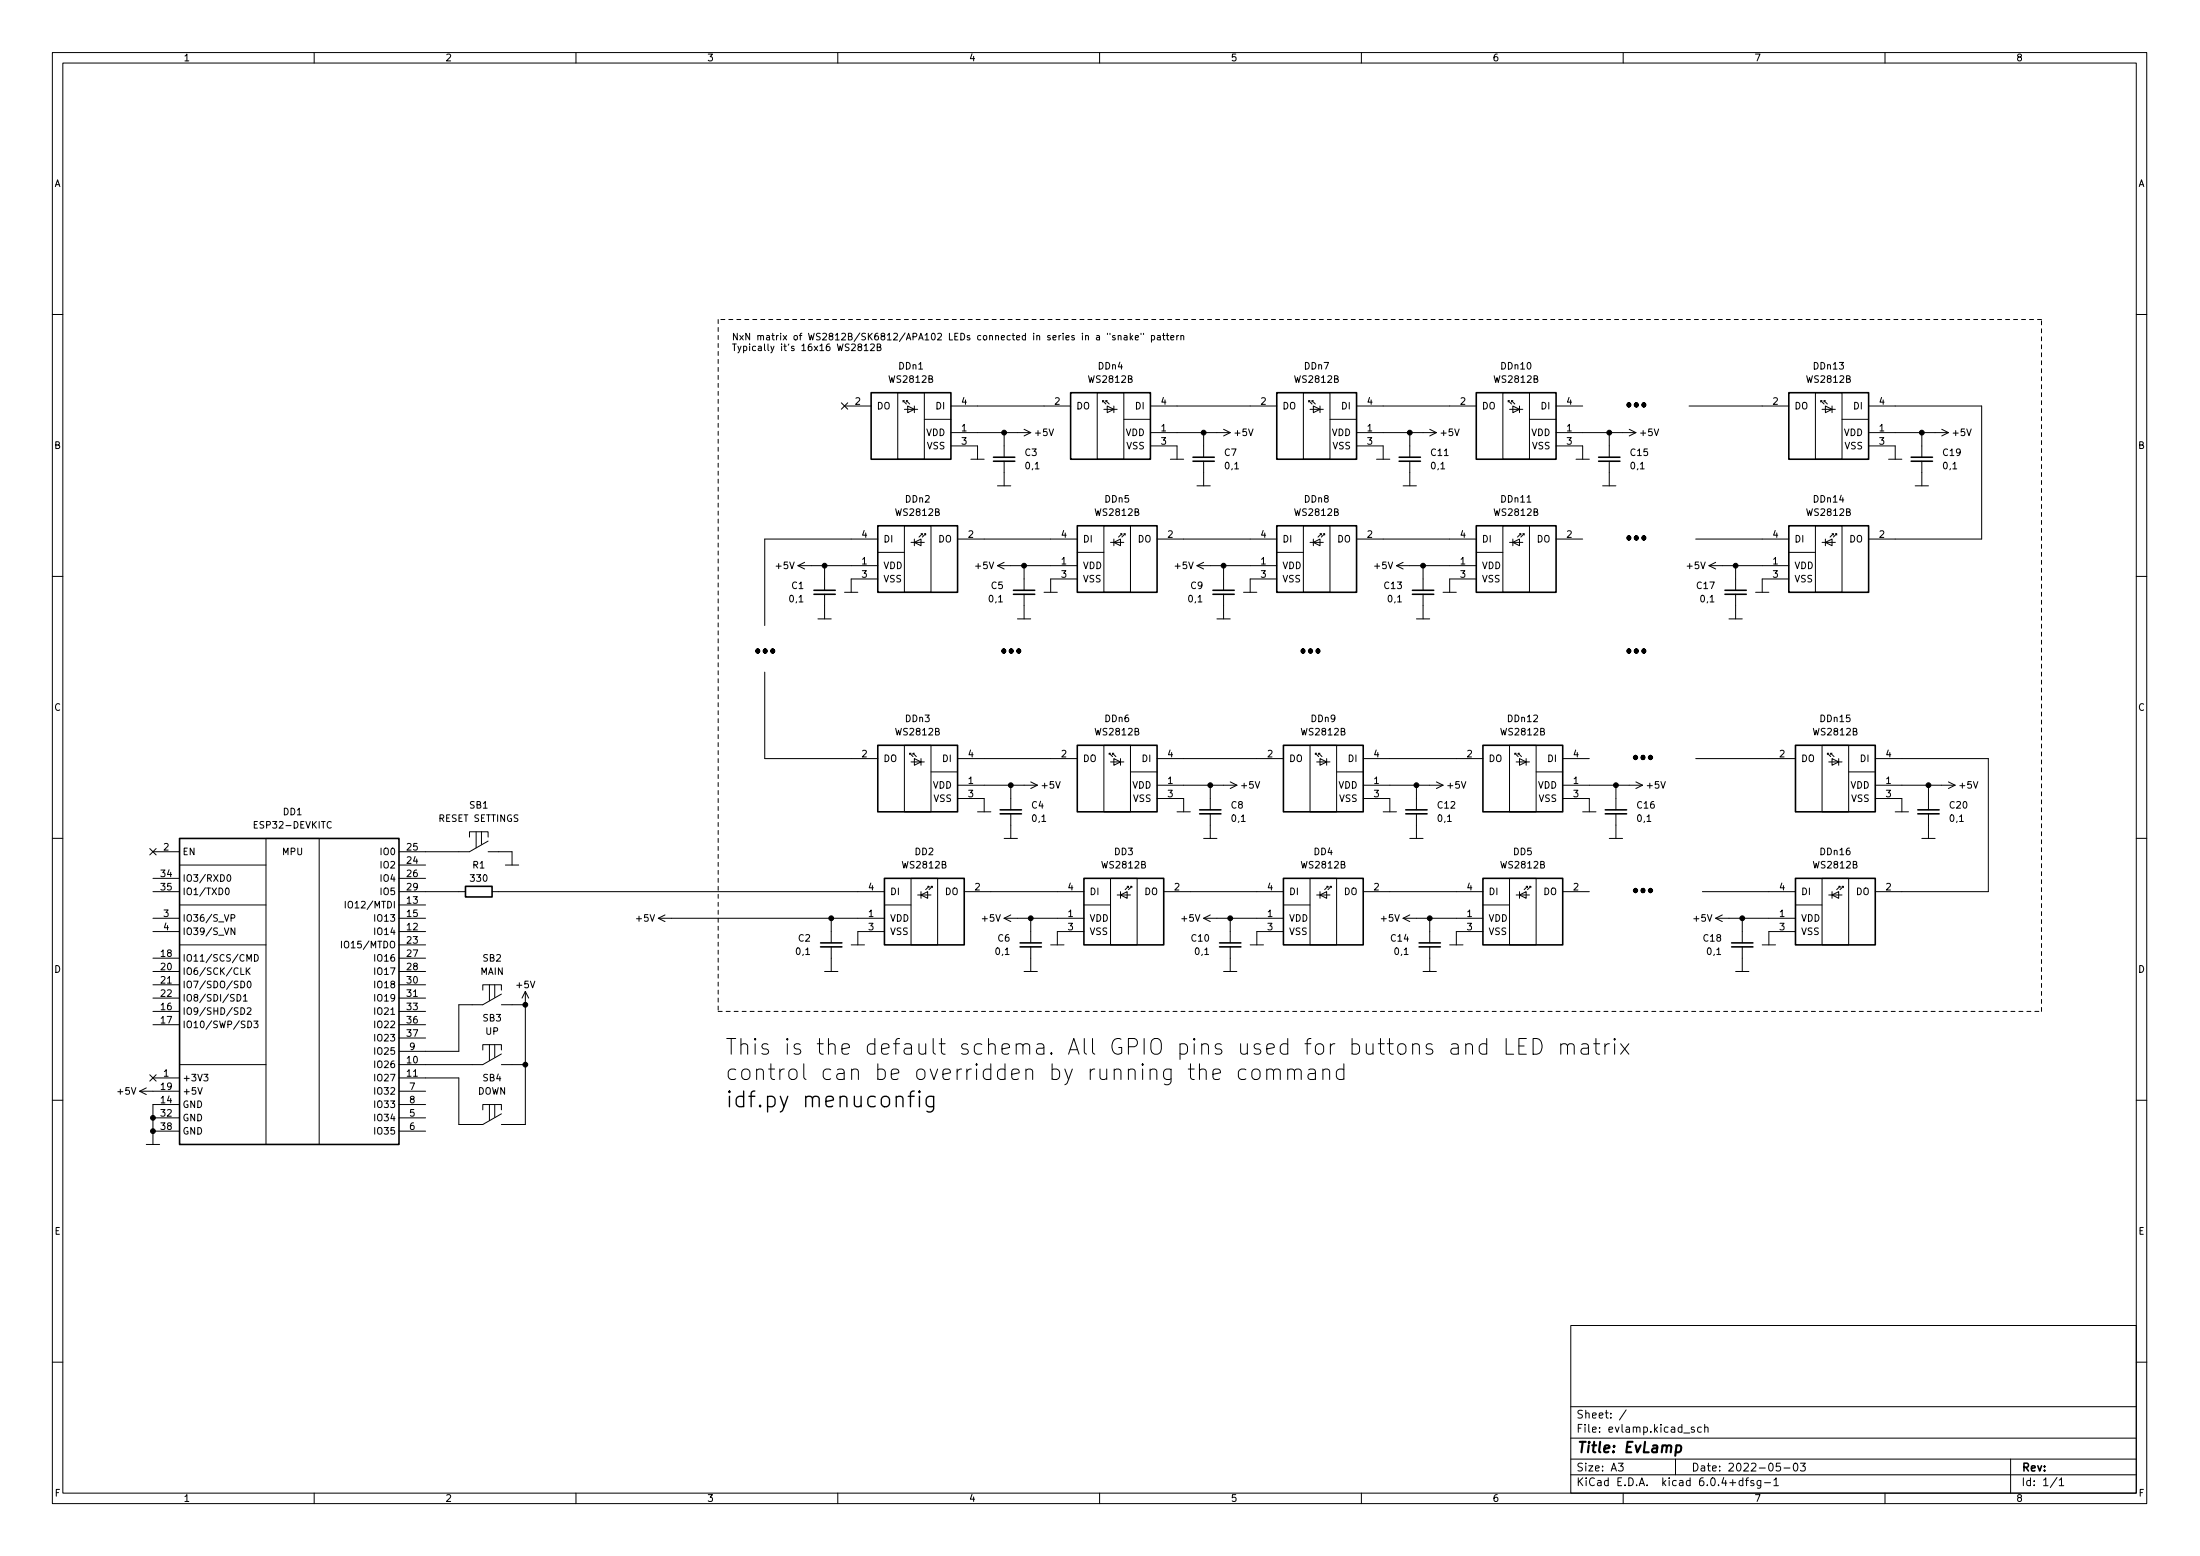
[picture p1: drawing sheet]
<svg xmlns="http://www.w3.org/2000/svg" width="420mm" height="297mm" viewBox="0 0 420 297" stroke-linecap="round" stroke-linejoin="round" font-family="sans-serif">
<g fill="none" stroke="#000" stroke-width=".19">
<path d="M10 10h400v277h-400zM12 12h396v273h-396zM60 10v2M110 10v2M160 10v2M210 10v2M260 10v2M310 10v2M360 10v2M10 60h2M160.7 76.9l1.2 1.2M161.3 77.5h5.1"/>
<path d="M161.9 76.9l-1.2 1.2M164.1 66.2l-.3-.2 .1-.2 .2-.1h.4v.4l-.5 .2-.2 .2v.2l.3 .2h.2l.3-.2-.1-.4-.2-.1M165.1 66l.3-.3v1.2M165.1 66.9h.7M166.3 65.8l.4-.1 .3 .3-.8 .9h.8M167.5 66.3l.6-.1v-.4l-.6-.1v1.2h.5l.2-.1 .1-.3-.3-.2M171.4 75h5.1v12.7h-5.1zM172.5 76.5l.6 .6M172.7 76.5h-.2v.2M172.7 78.1h2.6M173.1 76.5l.6 .6M173.4 76.5h-.3v.2"/>
<path d="M173.4 77.5l1.2 .6-1.2 .7zM174.6 77.5v1.3M181.6 77.5h22.9M209.4 64.1h.5l.1 .8M209.5 75h5.1v12.7h-5.1zM210 64.3l-.4 .1-.2 .2 .2 .3 .4-.1M210.6 76.5l.6 .6M210.8 76.5h-.2v.2M210.8 78.1h2.6M211.2 76.5l.6 .6M211.5 76.5h-.3v.2M211.5 77.5l1.2 .6-1.2 .7z"/>
<path d="M211.5 63.6v.3M212 63.6v.3M212.7 77.5v1.3M213 64.1l-.3-.1-.2 .2v.2l.5 .1v.3h-.5M213.6 64.2l.1-.2 .3 .1 .1 .8M213.6 64v.9M214.7 64.1h.5l.1 .8M215.3 64.3l-.5 .1-.2 .2 .2 .3 .5-.1M215.9 63.6v1.3M216 64.4l.3 .5M216.3 64l-.4 .5M216.8 64.5l.6-.2v-.2l-.4-.1-.2 .2 .1 .6h.5"/>
<path d="M217.9 63.6v.3M218.4 63.6v.3M219.7 77.5h24.1M219.9 64.1l.4-.1 .2 .3-.1 .5h-.5M219.9 64v1.3M221.1 64.1h.4l.1 .8M221.6 64.3l-.4 .1-.2 .2 .2 .3 .4-.1M222 64h.5M222.2 63.6v1.1l.3 .2M222.7 64h.5M222.9 63.6v1.1l.3 .2M223.6 64.5l.6-.2-.1-.2-.3-.1-.2 .2 .1 .6h.4"/>
<path d="M224.7 64v.9M225.1 64l-.4 .3M225.5 64.2l.2-.2 .3 .1 .1 .8M225.5 64v.9M248.9 75h5.1v12.7h-5.1zM249.9 76.5l.7 .6M250.2 76.5h-.3v.2M250.2 78.1h2.5M250.6 76.5l.6 .6M250.8 76.5h-.2v.2M250.8 77.5l1.3 .6-1.3 .7zM252.1 77.5v1.3"/>
<path d="M259.1 77.5h22.8M287 75h5.1v12.7h-5.1zM288 76.5l.7 .6M288.3 76.5h-.3v.2M288.3 78.1h2.5M288.7 76.5l.6 .6M288.9 76.5h-.2v.2M288.9 77.5l1.3 .6-1.3 .7zM290.2 77.5v1.3M297.2 77.5h5.1M322.6 77.5h19M346.7 75h5.1v12.7h-5.1z"/>
<path d="M347.7 76.5l.7 .6M348 76.5h-.3v.2M348 78.1h2.5M348.4 76.5l.6 .6M348.6 76.5h-.2v.2M348.6 77.5l1.3 .6-1.3 .7zM349.9 77.5v1.3M356.9 77.5h21.6v25.4h-21.6M408 60h2M176.5 80h5.1M181.6 82.6h15.2M181.6 85.1h5.1v2.6"/>
<path d="M185.4 87.7h2.6M190.5 92.7h2.5M191.8 82.6v4.7M191.8 88v4.7M195.6 82l1.2 .6M196.8 82.6l-1.2 .6M214.6 80h5.1M219.7 82.6h15.2M219.7 85.1h5.1v2.6M223.5 87.7h2.6M228.6 92.7h2.5M229.9 82.6v4.7"/>
<path d="M229.9 88v4.7M233.7 82l1.2 .6M234.9 82.6l-1.2 .6M254 80h5.1M259.1 82.6h15.2M259.1 85.1h5.1v2.6M262.9 87.7h2.5M268 92.7h2.5M269.2 82.6v4.7M269.2 88v4.7M273 82l1.3 .6M274.3 82.6l-1.3 .6"/>
<path d="M292.1 80h5.1M297.2 85.1h5.1v2.6M297.2 82.6h15.2M301 87.7h2.5M306.1 92.7h2.5M307.3 82.6v4.7M307.3 88v4.7M311.1 82l1.3 .6M312.4 82.6l-1.3 .6M351.8 80h5.1M356.9 82.6h15.2M356.9 85.1h5v2.6"/>
<path d="M360.7 87.7h2.5M365.8 92.7h2.5M367 82.6v4.7M367 88v4.7M370.8 82l1.3 .6M372.1 82.6l-1.3 .6M10 110h2M152.4 108h15.2M152.4 108l1.3 .6M153.7 107.4l-1.3 .6M156.2 118.1h2.5M157.5 108v4.7"/>
<path d="M157.5 113.4v4.7M161.3 113.1h2.5M167.6 105.4h5.1M167.6 102.9h-21.6v16.5M167.6 110.5h-5v2.6M172.7 100.4h5.1v12.7h-5.1zM174 103.5h2.5M174.6 103.5l1.3-.6v1.3zM174.6 102.9v1.3M175.9 101.9h.2v.2M176.1 101.9l-.6 .6M176.5 101.9h.3v.2"/>
<path d="M176.8 101.9l-.7 .6M182.9 102.9h22.8M190.5 108h15.2M190.5 108l1.3 .6M191.8 107.4l-1.3 .6M194.3 118.1h2.5M195.6 108v4.7M195.6 113.4v4.7M199.4 113.1h2.5M205.7 105.4h5.1M205.7 110.5h-5v2.6M210.8 100.4h5.1v12.7h-5.1z"/>
<path d="M212.1 103.5h2.5M212.7 103.5l1.3-.6v1.3zM212.7 102.9v1.3M214 101.9h.2v.2M214.2 101.9l-.6 .6M214.6 101.9h.3v.2M214.9 101.9l-.7 .6M221 102.9h22.8M228.6 108h15.2M228.6 108l1.3 .6M229.9 107.4l-1.3 .6M232.4 118.1h2.5"/>
<path d="M233.7 108v4.7M233.7 113.4v4.7M237.5 113.1h2.5M243.8 105.4h5.1M243.8 110.5h-5v2.6M248.9 100.4h5.1v12.7h-5.1zM250.2 103.5h2.5M250.8 103.5l1.3-.6v1.3zM250.8 102.9v1.3M252.1 101.9h.2v.2M252.3 101.9l-.6 .6M252.7 101.9h.3v.2"/>
<path d="M253 101.9l-.7 .6M259.1 102.9h22.8M266.7 108h15.2M266.7 108l1.3 .6M268 107.4l-1.3 .6M270.5 118.1h2.5M271.8 108v4.7M271.8 113.4v4.7M275.6 113.1h2.5M281.9 105.4h5.1M281.9 110.5h-5v2.6M287 100.4h5.1v12.7h-5.1z"/>
<path d="M288.3 103.5h2.5M288.9 103.5l1.3-.6v1.3zM288.9 102.9v1.3M290.2 101.9h.2v.2M290.4 101.9l-.6 .6M290.8 101.9h.3v.2M291.1 101.9l-.7 .6M297.2 102.9h5.1M323.8 102.9h17.8M326.4 108h15.2M326.4 108l1.3 .6M327.7 107.4l-1.3 .6"/>
<path d="M330.2 118.1h2.5M331.5 108v4.7M331.5 113.4v4.7M335.3 113.1h2.5M341.6 105.4h5.1M341.6 110.5h-5.1v2.6M346.7 100.4h5.1v12.7h-5.1zM348 103.5h2.5M348.6 103.5l1.3-.6v1.3zM348.6 102.9v1.3M349.9 101.9h.2v.2M350.1 101.9l-.6 .6"/>
<path d="M350.5 101.9h.3v.2M350.8 101.9l-.7 .6M408 110h2M146 128.3v16.5h21.6M89.7 159.8v-1h3.5v1M90.9 158.8v3M91.9 158.8v2.4M172.7 142.3h5.1v12.7h-5.1zM173.7 143.8l.7 .6M174 143.8h-.3v.3M174 145.5h2.5M174.4 143.8l.6 .6"/>
<path d="M174.6 143.8h-.2v.3M174.6 144.8l1.3 .7-1.3 .6zM175.9 144.8v1.3M177.8 147.4h5.1M182.9 149.9h15.2M182.9 144.8h22.8M182.9 152.4h5.1v2.6M186.7 155h2.5M193 149.9v4.7M193 155.4v4.7M196.8 149.3l1.3 .6M198.1 149.9l-1.3 .6"/>
<path d="M210.8 142.3h5.1v12.7h-5.1zM211.8 143.8l.7 .6M212.1 143.8h-.3v.3M212.1 145.5h2.5M212.5 143.8l.6 .6M212.7 143.8h-.2v.3M212.7 144.8l1.3 .7-1.3 .6zM214 144.8v1.3M215.9 147.4h5.1M221 152.4h5.1v2.6M221 149.9h15.2M221 144.8h24.1"/>
<path d="M224.8 155h2.5M231.1 149.9v4.7M231.1 155.4v4.7M234.9 149.3l1.3 .6M236.2 149.9l-1.3 .6M250.2 142.3h5.1v12.7h-5.1zM251.2 143.8l.6 .6M251.5 143.8h-.3v.3M251.5 145.5h2.5M251.8 143.8l.7 .6M252.1 143.8h-.3v.3M252.1 144.8l1.3 .7-1.3 .6z"/>
<path d="M253.4 144.8v1.3M255.3 147.4h5M260.3 149.9h15.3M260.3 144.8h22.9M260.3 152.4h5.1v2.6M264.2 155h2.5M270.5 149.9v4.7M270.5 155.4v4.7M274.3 149.3l1.3 .6M275.6 149.9l-1.3 .6M288.3 142.3h5.1v12.7h-5.1zM289.3 143.8l.6 .6"/>
<path d="M289.6 143.8h-.3v.3M289.6 145.5h2.5M289.9 143.8l.7 .6M290.2 143.8h-.3v.3M290.2 144.8l1.3 .7-1.3 .6zM291.5 144.8v1.3M293.4 147.4h5M298.4 149.9h15.3M298.4 144.8h5.1M298.4 152.4h5.1v2.6M302.3 155h2.5M308.6 149.9v4.7"/>
<path d="M308.6 155.4v4.7M312.4 149.3l1.3 .6M313.7 149.9l-1.3 .6M323.8 144.8h19.1M348 142.3h5.1v12.7h-5.1zM349 143.8l.6 .6M349.2 143.8h-.2v.3M349.2 145.5h2.6M349.6 143.8l.7 .6M349.9 143.8h-.3v.3M349.9 144.8l1.3 .7-1.3 .6zM351.2 144.8v1.3"/>
<path d="M353.1 147.4h5M358.1 144.8h21.6v25.4h-21.6M358.1 149.9h15.3M358.1 152.4h5.1v2.6M361.9 155h2.6M368.3 149.9v4.7M368.3 155.4v4.7M372.1 149.3l1.3 .6M373.4 149.9l-1.3 .6M10 160h2M28.6 162l1.2 1.2M29.2 175.3h5.1"/>
<path d="M29.2 162.6h5.1M29.2 170.2h5.1M29.2 177.8h5.1M29.2 167.7h5.1M29.8 162l-1.2 1.2M34.3 165.1h16.5M34.3 172.8h16.5M43.2 169.6l.1-.1a.68 .68 0 0 1 .5 .7 .68 .68 0 0 1-.5 .6 .84 .84 0 0 1-.1-1.2zM43.5 167h.1a.68 .68 0 0 1 .5 .6 .68 .68 0 0 1-.5 .7 .84 .84 0 0 1-.1-1.3zM44.1 175.3l.6-.1 .2-.2-.1-.3-.7-.1v1.3M44.9 177.1v1.3l-.8-1.3v1.3M50.8 160.1h10.2v58.4h-10.2z"/>
<path d="M65.2 179.7v1.3M65.9 172.1v1.2M66.5 172.2l.3-.1a.43 .43 0 0 1 .5 .4v.4a.42 .42 0 0 1-.4 .4 .42 .42 0 0 1-.4-.4zM76.2 175.3h5.1M76.2 165.1h5.1M76.2 170.2h12.7M76.2 172.8h5.1M76.2 177.8h5.1M76.2 167.7h5.1M93.2 162.6h4.6v2.5M93.2 160.6l-3.5 2h-13.5M94 170.2h74.9"/>
<path d="M96.5 165.1h2.6M125.7 175.3l1.3 .6M125.7 175.3h43.2M127 174.7l-1.3 .6M158.7 175.3v4.7M168.9 172.8h5.1M168.9 177.8h-5.1v2.6M174 167.7h5.1v12.7h-5.1zM175.3 170.9h2.5M175.9 170.9l1.3-.7v1.3zM175.9 170.2v1.3M177.2 169.2h.2v.3"/>
<path d="M177.4 169.2l-.6 .6M177.8 169.2h.3v.3M178.1 169.2l-.7 .6M184.1 170.2h22.9M191.8 160.1h2.5M191.8 175.3h15.2M191.8 175.3l1.2 .6M193 174.7l-1.2 .6M196.8 175.3v4.7M207 172.8h5.1M207 177.8h-5.1v2.6M212.1 167.7h5.1v12.7h-5.1z"/>
<path d="M213.4 170.9h2.5M214 170.9l1.3-.7v1.3zM214 170.2v1.3M215.3 169.2h.2v.3M215.5 169.2l-.6 .6M215.9 169.2h.3v.3M216.2 169.2l-.7 .6M222.2 170.2h22.9M229.9 160.1h2.5M229.9 175.3h15.2M229.9 175.3l1.2 .6M231.1 174.7l-1.2 .6"/>
<path d="M234.9 175.3v4.7M245.1 172.8h5.1M245.1 177.8h-5.1v2.6M250.2 167.7h5.1v12.7h-5.1zM251.5 170.9h2.5M252.1 170.9l1.3-.7v1.3zM252.1 170.2v1.3M253.4 169.2h.2v.3M253.6 169.2l-.6 .6M254 169.2h.3v.3M254.3 169.2l-.7 .6M260.3 170.2h22.9"/>
<path d="M268 175.3h15.2M268 175.3l1.2 .6M269.2 160.1h2.6M269.2 174.7l-1.2 .6M273 175.3v4.7M283.2 172.8h5.1M283.2 177.8h-5.1v2.6M288.3 167.7h5.1v12.7h-5.1zM289.6 170.9h2.5M290.2 170.9l1.3-.7v1.3zM290.2 170.2v1.3M291.5 169.2h.2v.3"/>
<path d="M291.7 169.2l-.6 .6M292.1 169.2h.3v.3M292.4 169.2l-.7 .6M298.4 170.2h5.1M307.3 160.1h2.6M325.1 170.2h17.8M327.7 175.3h15.2M327.7 175.3l1.2 .6M328.9 174.7l-1.2 .6M332.7 175.3v4.7M342.9 172.8h5.1M342.9 177.8h-5.1v2.6"/>
<path d="M348 167.7h5.1v12.7h-5.1zM349.2 170.9h2.6M349.9 170.9l1.3-.7v1.3zM349.9 170.2v1.3M351.2 169.2h.2v.3M351.4 169.2l-.6 .6M351.8 169.2h.2v.3M352 169.2l-.6 .6M367 160.1h2.6M408 160h2M29.2 185.5h5.1M29.2 193.1h5.1"/>
<path d="M29.2 195.6h5.1M29.2 182.9h5.1M29.2 188h5.1M29.2 190.5h5.1M34.3 180.4h16.5M45.3 189.8a.64 .64 0 0 1 .7 .7 .64 .64 0 0 1-.7 .6zM46 192.4a.64 .64 0 0 1 .7 .6 .64 .64 0 0 1-.7 .7zM46 184.8v1.2h.6M46 187.3a.64 .64 0 0 1 .7 .6 .64 .64 0 0 1-.7 .7zM46.5 190.2l.3-.4v1.3M46.5 191.1h.7M47 184.8v1.2"/>
<path d="M47.2 183.5v-1.3l.4 .9 .4-.9v1.3M47.2 192.5l.5-.1 .2 .3-.7 1h.7M47.2 185.3l.6 .7M47.3 194.9a.64 .64 0 0 1 .8 .7 .64 .64 0 0 1-.8 .6zM47.3 187.4l.2-.1a.68 .68 0 0 1 .5 .6 .68 .68 0 0 1-.5 .7l-.3-.5zM47.8 184.8l-.8 .7M48.5 194.9h.8l-.5 .5 .4 .1v.6l-.2 .1-.5-.1M48.6 182.2a.64 .64 0 0 1 .7 .7 .64 .64 0 0 1-.7 .6zM76.2 185.5h5.1M76.2 180.4h5.1M76.2 193.1h5.1M76.2 195.6h5.1"/>
<path d="M76.2 182.9h5.1M76.2 188h5.1M76.2 190.5h5.1M76.2 198.2h5.1M92.2 189v-1h3.6v1M93.5 188v3M93.5 199.4v3.1M94.5 188v2.4M94.5 199.4v2.4M95.8 189.8l-3.6 2h-4.6v8.9h-11.4M95.8 191.8h4.5M100.3 189.3l-.6 1.2"/>
<path d="M100.3 189.3l.7 1.2M100.3 189.3v25.4h-4.5M157.5 185.5h2.5M158.7 180.8v4.7M162.6 180.4h2.5M195.6 185.5h2.5M196.8 180.8v4.7M200.7 180.4h2.5M233.7 185.5h2.5M234.9 180.8v4.7M238.8 180.4h2.5M271.8 185.5h2.5"/>
<path d="M273 180.8v4.7M276.9 180.4h2.5M277.2 199.4l.3-.2 .9 .2 .1 .3v1.5M278.5 200l-.3 .1h-.7a.59 .59 0 0 0-.4 .6 .59 .59 0 0 0 .4 .5h.7l.3-.1M279.9 199.5a.74 .74 0 0 1 1.3 .2v1.5M279.9 199.2v2M283.9 199.4l-.8-.2-.3 .2-.3 .4v.9l.3 .4 .3 .1 .8-.1M283.9 198.2v3M287.6 198.2v3h1.5M290.1 199.7h1M291.5 198.2h-1.4v3h1.4M292.8 198.2h.7a1.64 1.64 0 0 1 .7 2.6l-.3 .3-.4 .1h-.7z"/>
<path d="M298.1 199.5a.75 .75 0 0 1 1.3 .2v1.5M298.1 199.2v2M299.4 199.7l.1-.3 .3-.2 .7 .2 .1 .3v1.5M302.1 199.4l.3-.2 .8 .2 .2 .3v1.5M303.4 200l-.3 .1h-.7a.59 .59 0 0 0-.5 .6 .59 .59 0 0 0 .5 .5h.7l.3-.1M304.4 199.2h1.1M304.8 198.2v2.6l.1 .3 .6 .1M306.5 199.2v2M307.4 199.2a.76 .76 0 0 0-.9 .6M308.4 198.2l-.2 .2 .2 .1 .1-.1-.1-.2v.3M308.4 199.2v2M309.5 199.2l1.6 2"/>
<path d="M311.1 199.2l-1.6 2M331.5 185.5h2.5M332.7 180.8v4.7M336.5 180.4h2.6M10 210h2M26.7 208.3h7.6M26.7 208.3l1.2 .7M27.9 218.5h2.6M27.9 207.7l-1.2 .6M28.6 205.2l1.2 1.2M29.2 205.8h5.1M29.2 213.4h5.1"/>
<path d="M29.2 215.9h5.1M29.8 205.2l-1.2 1.2M34.3 203.2h16.5M34.3 210.9h-5.1v7.6M37.8 207.6l.4 1.3 .4-1.3M38.9 205.1h.8l-.4 .5 .4 .1v.5l-.2 .2-.6-.2M76.2 205.8h11.4v8.9h4.6l3.6-2.1M76.2 210.9h5.1M76.2 208.3h5.1M76.2 213.4h5.1M76.2 215.9h5.1M92.2 200.4v-1h3.6v1"/>
<path d="M92.2 211.9v-1h3.6v1M93.5 210.9v3M94.5 210.9v2.4M95.8 201.2l-3.6 2h-16M95.8 203.2h4.5M237.9 204.2l-.8-.1-.5 .3-.1 .3v.8l.3 .4 .3 .2 .8-.2M239.2 204.4a.81 .81 0 0 1 .8-.3 .81 .81 0 0 1 .6 .6v.8a.81 .81 0 0 1-.7 .6 .81 .81 0 0 1-.8-.6v-.8zM241.9 204.4a.74 .74 0 0 1 1.3 .1v1.6M241.9 204.1v2M243.2 204.5l.2-.3 .2-.1 .8 .1 .1 .3v1.6M245.9 204.4a.74 .74 0 0 1 1.3 .1v1.6M245.9 204.1v2"/>
<path d="M247.2 204.5l.2-.3 .2-.1 .8 .1 .1 .3v1.6M249.9 204.2l.3-.1 .9 .1 .1 .3v1.6M251.2 204.8l-.3 .1h-.7a.59 .59 0 0 0-.4 .6 .59 .59 0 0 0 .4 .6h.7l.3-.2M252.6 204.4a.74 .74 0 0 1 1.3 .1v1.6M252.6 204.1v2M256.6 204.2l-.8-.1-.3 .1-.3 .5v.8l.3 .4 .3 .2 .8-.2M256.6 203.1v3M408 210h2M300 253h108v32h-108zM10 260h2M300 278.5h108M300 274.5h108"/>
<path d="M300 268.5h108M309.1 279.3h.9l-.5 .6 .4 .1v.7l-.2 .1-.6-.1M310.6 269.1l-1.3 2M320 278.5v3M323.6 272.5l-.4-.1-.2 .2 .1 .2 .5 .2v.3h-.6M324.9 272.5l-.4-.1-.3 .3 .2 .6h.5M325.6 272.6l.2-.2 .3 .1 .1 .9M325.6 271.9v1.5M340 279.3h-.7l-.1 .7 .2-.1 .5 .1 .2 .2-.1 .5-.2 .1-.6-.1M342.7 279.4l.2-.1a.8 .8 0 0 1 .5 .8 .8 .8 0 0 1-.5 .7 1 1 0 0 1-.2-1.4zM343.8 279.3h1l-.5 .6 .4 .1v.7l-.2 .1-.7-.1M384 278.5v6.5"/>
<path d="M408 260h2M60 285v2M110 285v2M160 285v2M210 285v2M260 285v2M300 281.5h108M310 285v2M332.9 282.7l-.5-.1-.3 .3 .2 .6h.6M332.9 282.1v1.5M333.4 282.6h.5M333.9 282.1l-.3 .2v1.3"/>
<path d="M334.9 282.7l-.3-.1-.2 .2v.2l.5 .2v.3h-.5M336.3 282.6v1.2l-.3 .3-.4-.1M336.3 282.7l-.4-.1-.3 .3 .1 .6h.6M337 283h1.1M338.8 282.5l.4-.4v1.5M338.8 283.6h.8M340.7 280.2h1.2M360 285v2M392.9 282l-1.3 2M393.3 282.5l.4-.4v1.5M393.3 283.6h.8"/>
</g>
<path d="M320.2 276h.7l.2 .3-.1 .6a.66 .66 0 0 1-1 .2" fill="none" stroke="#000" stroke-width=".4"/>
<g fill="none" stroke="#000" stroke-width=".3">
<path d="M166.4 75h15.2v12.7h-15.2zM204.5 75h15.2v12.7h-15.2zM243.8 75h15.3v12.7h-15.3zM281.9 75h15.3v12.7h-15.3zM341.6 75h15.3v12.7h-15.3zM189.7 88h4.1M189.7 87.3h4.1M227.8 88h4.1M227.8 87.3h4.1M267.2 88h4.1M267.2 87.3h4.1M305.3 88h4.1"/>
<path d="M305.3 87.3h4.1M365 88h4.1M365 87.3h4.1M155.4 113.4h4.1M155.4 112.7h4.1M167.6 100.4h15.3v12.7h-15.3zM193.5 113.4h4.1M193.5 112.7h4.1M205.7 100.4h15.3v12.7h-15.3zM231.6 113.4h4.1M231.6 112.7h4.1M243.8 100.4h15.3v12.7h-15.3z"/>
<path d="M269.7 113.4h4.1M269.7 112.7h4.1M281.9 100.4h15.3v12.7h-15.3zM329.4 113.4h4.1M329.4 112.7h4.1M341.6 100.4h15.3v12.7h-15.3zM167.6 142.3h15.3v12.7h-15.3zM191 155.4h4.1M191 154.6h4.1M205.7 142.3h15.3v12.7h-15.3zM229.1 155.4h4.1M229.1 154.6h4.1"/>
<path d="M245.1 142.3h15.2v12.7h-15.2zM268.5 155.4h4M268.5 154.6h4M283.2 142.3h15.2v12.7h-15.2zM306.6 155.4h4M306.6 154.6h4M342.9 142.3h15.2v12.7h-15.2zM366.3 155.4h4M366.3 154.6h4M34.3 160.1h41.9v58.4h-41.9zM88.9 169.2h5.1v2h-5.1zM156.7 180h4.1"/>
<path d="M168.9 167.7h15.2v12.7h-15.2zM194.8 180h4.1M207 167.7h15.2v12.7h-15.2zM232.9 180h4.1M245.1 167.7h15.2v12.7h-15.2zM271 180h4.1M283.2 167.7h15.2v12.7h-15.2zM330.7 180h4.1M342.9 167.7h15.2v12.7h-15.2zM156.7 180.8h4.1M194.8 180.8h4.1M232.9 180.8h4.1"/>
<path d="M271 180.8h4.1M330.7 180.8h4.1"/>
</g>
<path d="M178.3 209.3v2.4a.81 .81 0 0 1-1.3 .4M178.3 209.4l-.8-.1-.3 .1-.3 .5v.8l.3 .4 .3 .2 .8-.2" fill="none" stroke="#000" stroke-width=".25"/>
<path d="M137.2 61v132.1M389.9 61h-252.7M137.2 193.1h252.7M389.9 193.1v-132.1" fill="none" stroke="#000" stroke-width=".19" stroke-dasharray=".8 .8"/>
<g fill="#000" stroke="#000" stroke-width=".19">
<circle cx="191.8" cy="82.6" r=".46"/>
<circle cx="229.9" cy="82.6" r=".46"/>
<circle cx="269.2" cy="82.6" r=".46"/>
<circle cx="307.3" cy="82.6" r=".46"/>
<circle cx="367" cy="82.6" r=".46"/>
<circle cx="157.5" cy="108" r=".46"/>
<circle cx="195.6" cy="108" r=".46"/>
<circle cx="233.7" cy="108" r=".46"/>
<circle cx="271.8" cy="108" r=".46"/>
<circle cx="331.5" cy="108" r=".46"/>
<circle cx="193" cy="149.9" r=".46"/>
<circle cx="231.1" cy="149.9" r=".46"/>
<circle cx="270.5" cy="149.9" r=".46"/>
<circle cx="308.6" cy="149.9" r=".46"/>
<circle cx="368.3" cy="149.9" r=".46"/>
<circle cx="158.7" cy="175.3" r=".46"/>
<circle cx="196.8" cy="175.3" r=".46"/>
<circle cx="234.9" cy="175.3" r=".46"/>
<circle cx="273" cy="175.3" r=".46"/>
<circle cx="332.7" cy="175.3" r=".46"/>
<circle cx="100.3" cy="191.8" r=".46"/>
<circle cx="29.2" cy="213.4" r=".46"/>
<circle cx="29.2" cy="215.9" r=".46"/>
<circle cx="100.3" cy="203.2" r=".46"/>
</g>
<g font-size="4.2">
<text x="309.9" y="77.6">...</text>
<text x="309.9" y="103">...</text>
<text x="143.5" y="124.6">...</text>
<text x="190.5" y="124.6">...</text>
<text x="247.6" y="124.6">...</text>
<text x="309.9" y="124.6">...</text>
<text x="311.1" y="144.9">...</text>
<text x="311.1" y="170.3">...</text>
<text x="138.4" y="201.4">This is the default schema. All GPIO pins used for buttons and LED matrix</text>
<text x="138.4" y="206.2">control can be overridden by running the command</text>
<text x="138.4" y="211.4">idf.py menuconfig</text>
</g>
<text font-size="2.8" x="301" y="277.3">Title: EvLamp</text>
<g font-size="2.1">
<text x="301" y="273.5">File: evlamp.kicad_sch</text>
<text x="301" y="270.8">Sheet: /</text>
<text x="301" y="280.9">Size: A3</text>
<text x="323" y="280.9">Date: 2022-05-03</text>
<text x="386" y="280.9">Rev:</text>
<text x="301" y="283.7">KiCad E.D.A. kicad 6.0.4+dfsg-1</text>
<text x="386" y="283.7">Id: 1/1</text>
</g>
<g font-size="1.8">
<text x="35" y="11.7">1</text>
<text x="85" y="11.7">2</text>
<text x="135" y="11.7">3</text>
<text x="185" y="11.7">4</text>
<text x="235" y="11.7">5</text>
<text x="285" y="11.7">6</text>
<text x="335" y="11.7">7</text>
<text x="385" y="11.7">8</text>
<text x="10.3" y="35.7">A</text>
<text x="408.3" y="35.7">A</text>
<text x="139.7" y="65">NxN matrix of WS2812B/SK6812/APA102 LEDs connected in series in a &quot;snake&quot; pattern</text>
<text x="139.7" y="67">Typically it's 16x16 WS2812B</text>
<text x="171.7" y="70.5">DDn1</text>
<text x="209.8" y="70.5">DDn4</text>
<text x="249.2" y="70.5">DDn7</text>
<text x="286.8" y="70.5">DDn10</text>
<text x="346.4" y="70.5">DDn13</text>
<text x="163.3" y="77.3">2</text>
<text x="170" y="73.1">WS2812B</text>
<text x="183.7" y="77.3">4</text>
<text x="201.4" y="77.3">2</text>
<text x="208.1" y="73.1">WS2812B</text>
<text x="221.8" y="77.3">4</text>
<text x="240.8" y="77.3">2</text>
<text x="247.4" y="73.1">WS2812B</text>
<text x="261.1" y="77.3">4</text>
<text x="278.9" y="77.3">2</text>
<text x="285.5" y="73.1">WS2812B</text>
<text x="299.2" y="77.3">4</text>
<text x="338.6" y="77.3">2</text>
<text x="345.2" y="73.1">WS2812B</text>
<text x="358.9" y="77.3">4</text>
<text x="167.4" y="78.1">DO</text>
<text x="176.9" y="83.2">VDD</text>
<text x="178.8" y="78.1">DI</text>
<text x="183.7" y="82.3">1</text>
<text x="197.8" y="83.2">+5V</text>
<text x="205.5" y="78.1">DO</text>
<text x="215" y="83.2">VDD</text>
<text x="216.9" y="78.1">DI</text>
<text x="221.8" y="82.3">1</text>
<text x="235.9" y="83.2">+5V</text>
<text x="244.9" y="78.1">DO</text>
<text x="254.3" y="83.2">VDD</text>
<text x="256.3" y="78.1">DI</text>
<text x="261.1" y="82.3">1</text>
<text x="275.3" y="83.2">+5V</text>
<text x="283" y="78.1">DO</text>
<text x="292.4" y="83.2">VDD</text>
<text x="294.4" y="78.1">DI</text>
<text x="299.2" y="82.3">1</text>
<text x="313.4" y="83.2">+5V</text>
<text x="342.6" y="78.1">DO</text>
<text x="352.1" y="83.2">VDD</text>
<text x="354.1" y="78.1">DI</text>
<text x="358.9" y="82.3">1</text>
<text x="373.1" y="83.2">+5V</text>
<text x="10.3" y="85.7">B</text>
<text x="177.1" y="85.8">VSS</text>
<text x="183.7" y="84.9">3</text>
<text x="195.8" y="87">C3</text>
<text x="195.9" y="89.6">0,1</text>
<text x="215.2" y="85.8">VSS</text>
<text x="221.8" y="84.9">3</text>
<text x="233.9" y="87">C7</text>
<text x="234" y="89.6">0,1</text>
<text x="254.5" y="85.8">VSS</text>
<text x="261.1" y="84.9">3</text>
<text x="273.4" y="87">C11</text>
<text x="273.4" y="89.6">0,1</text>
<text x="292.6" y="85.8">VSS</text>
<text x="299.2" y="84.9">3</text>
<text x="311.5" y="87">C15</text>
<text x="311.5" y="89.6">0,1</text>
<text x="352.3" y="85.8">VSS</text>
<text x="358.9" y="84.9">3</text>
<text x="371.1" y="87">C19</text>
<text x="371.2" y="89.6">0,1</text>
<text x="408.3" y="85.7">B</text>
<text x="173" y="95.9">DDn2</text>
<text x="211.1" y="95.9">DDn5</text>
<text x="249.2" y="95.9">DDn8</text>
<text x="286.8" y="95.9">DDn11</text>
<text x="346.4" y="95.9">DDn14</text>
<text x="171.2" y="98.5">WS2812B</text>
<text x="209.3" y="98.5">WS2812B</text>
<text x="247.4" y="98.5">WS2812B</text>
<text x="285.5" y="98.5">WS2812B</text>
<text x="345.2" y="98.5">WS2812B</text>
<text x="164.6" y="107.7">1</text>
<text x="164.6" y="102.7">4</text>
<text x="168.7" y="103.5">DI</text>
<text x="179.2" y="103.5">DO</text>
<text x="184.9" y="102.7">2</text>
<text x="202.7" y="107.7">1</text>
<text x="202.7" y="102.7">4</text>
<text x="206.8" y="103.5">DI</text>
<text x="217.3" y="103.5">DO</text>
<text x="223" y="102.7">2</text>
<text x="240.8" y="107.7">1</text>
<text x="240.8" y="102.7">4</text>
<text x="244.9" y="103.5">DI</text>
<text x="255.4" y="103.5">DO</text>
<text x="261.1" y="102.7">2</text>
<text x="278.9" y="107.7">1</text>
<text x="278.9" y="102.7">4</text>
<text x="283" y="103.5">DI</text>
<text x="293.5" y="103.5">DO</text>
<text x="299.2" y="102.7">2</text>
<text x="338.6" y="107.7">1</text>
<text x="338.6" y="102.7">4</text>
<text x="342.6" y="103.5">DI</text>
<text x="353.2" y="103.5">DO</text>
<text x="358.9" y="102.7">2</text>
<text x="148.3" y="108.6">+5V</text>
<text x="151.2" y="112.4">C1</text>
<text x="164.6" y="110.3">3</text>
<text x="168.7" y="108.6">VDD</text>
<text x="168.7" y="111.2">VSS</text>
<text x="186.4" y="108.6">+5V</text>
<text x="189.3" y="112.4">C5</text>
<text x="202.7" y="110.3">3</text>
<text x="206.8" y="108.6">VDD</text>
<text x="206.8" y="111.2">VSS</text>
<text x="224.5" y="108.6">+5V</text>
<text x="227.4" y="112.4">C9</text>
<text x="240.8" y="110.3">3</text>
<text x="244.9" y="108.6">VDD</text>
<text x="244.9" y="111.2">VSS</text>
<text x="262.6" y="108.6">+5V</text>
<text x="264.4" y="112.4">C13</text>
<text x="278.9" y="110.3">3</text>
<text x="283" y="108.6">VDD</text>
<text x="283" y="111.2">VSS</text>
<text x="322.3" y="108.6">+5V</text>
<text x="324.1" y="112.4">C17</text>
<text x="338.6" y="110.3">3</text>
<text x="342.6" y="108.6">VDD</text>
<text x="342.6" y="111.2">VSS</text>
<text x="150.8" y="115">0,1</text>
<text x="188.9" y="115">0,1</text>
<text x="227" y="115">0,1</text>
<text x="265.2" y="115">0,1</text>
<text x="324.8" y="115">0,1</text>
<text x="10.3" y="135.7">C</text>
<text x="173" y="137.8">DDn3</text>
<text x="211.1" y="137.8">DDn6</text>
<text x="250.4" y="137.8">DDn9</text>
<text x="288" y="137.8">DDn12</text>
<text x="347.7" y="137.8">DDn15</text>
<text x="408.3" y="135.7">C</text>
<text x="171.2" y="140.4">WS2812B</text>
<text x="209.3" y="140.4">WS2812B</text>
<text x="248.7" y="140.4">WS2812B</text>
<text x="286.8" y="140.4">WS2812B</text>
<text x="346.5" y="140.4">WS2812B</text>
<text x="164.6" y="144.6">2</text>
<text x="168.7" y="145.5">DO</text>
<text x="180.1" y="145.5">DI</text>
<text x="184.9" y="149.6">1</text>
<text x="184.9" y="144.6">4</text>
<text x="202.7" y="144.6">2</text>
<text x="206.8" y="145.5">DO</text>
<text x="218.2" y="145.5">DI</text>
<text x="223" y="149.6">1</text>
<text x="223" y="144.6">4</text>
<text x="242.1" y="144.6">2</text>
<text x="246.1" y="145.5">DO</text>
<text x="257.6" y="145.5">DI</text>
<text x="262.4" y="149.6">1</text>
<text x="262.4" y="144.6">4</text>
<text x="280.2" y="144.6">2</text>
<text x="284.2" y="145.5">DO</text>
<text x="295.7" y="145.5">DI</text>
<text x="300.5" y="149.6">1</text>
<text x="300.5" y="144.6">4</text>
<text x="339.9" y="144.6">2</text>
<text x="343.9" y="145.5">DO</text>
<text x="355.4" y="145.5">DI</text>
<text x="360.2" y="149.6">1</text>
<text x="360.2" y="144.6">4</text>
<text x="54.1" y="155.6">DD1</text>
<text x="89.7" y="154.3">SB1</text>
<text x="178.1" y="150.5">VDD</text>
<text x="178.3" y="153.1">VSS</text>
<text x="184.9" y="152.2">3</text>
<text x="197" y="154.3">C4</text>
<text x="199.1" y="150.5">+5V</text>
<text x="216.2" y="150.5">VDD</text>
<text x="216.4" y="153.1">VSS</text>
<text x="223" y="152.2">3</text>
<text x="235.1" y="154.3">C8</text>
<text x="237.2" y="150.5">+5V</text>
<text x="255.6" y="150.5">VDD</text>
<text x="255.8" y="153.1">VSS</text>
<text x="262.4" y="152.2">3</text>
<text x="274.6" y="154.3">C12</text>
<text x="276.5" y="150.5">+5V</text>
<text x="293.7" y="150.5">VDD</text>
<text x="293.9" y="153.1">VSS</text>
<text x="300.5" y="152.2">3</text>
<text x="312.7" y="154.3">C16</text>
<text x="314.6" y="150.5">+5V</text>
<text x="353.4" y="150.5">VDD</text>
<text x="353.6" y="153.1">VSS</text>
<text x="360.2" y="152.2">3</text>
<text x="372.4" y="154.3">C20</text>
<text x="374.3" y="150.5">+5V</text>
<text x="49" y="158.2">ESP32-DEVKITC</text>
<text x="83.8" y="156.9">RESET SETTINGS</text>
<text x="197.2" y="156.9">0,1</text>
<text x="235.3" y="156.9">0,1</text>
<text x="274.7" y="156.9">0,1</text>
<text x="312.8" y="156.9">0,1</text>
<text x="372.5" y="156.9">0,1</text>
<text x="30.8" y="167.4">34</text>
<text x="31.3" y="162.3">2</text>
<text x="34.8" y="163.2">EN</text>
<text x="53.9" y="163.2">MPU</text>
<text x="72.8" y="165.8">IO2</text>
<text x="72.8" y="163.2">IO0</text>
<text x="77.8" y="164.9">24</text>
<text x="77.8" y="162.3">25</text>
<text x="77.8" y="167.4">26</text>
<text x="90.3" y="165.8">R1</text>
<text x="172.5" y="165.8">WS2812B</text>
<text x="174.8" y="163.2">DD2</text>
<text x="210.6" y="165.8">WS2812B</text>
<text x="212.9" y="163.2">DD3</text>
<text x="248.7" y="165.8">WS2812B</text>
<text x="251" y="163.2">DD4</text>
<text x="286.8" y="165.8">WS2812B</text>
<text x="289.1" y="163.2">DD5</text>
<text x="346.5" y="165.8">WS2812B</text>
<text x="347.7" y="163.2">DDn16</text>
<text x="30.8" y="170">35</text>
<text x="34.8" y="168.3">IO3/RXD0</text>
<text x="34.8" y="170.9">IO1/TXD0</text>
<text x="67" y="173.4">IO12/MTDI</text>
<text x="72.8" y="168.3">IO4</text>
<text x="72.8" y="170.9">IO5</text>
<text x="77.8" y="172.5">13</text>
<text x="77.8" y="170">29</text>
<text x="90" y="168.3">330</text>
<text x="165.9" y="170">4</text>
<text x="169.9" y="170.9">DI</text>
<text x="180.5" y="170.9">DO</text>
<text x="186.2" y="170">2</text>
<text x="204" y="170">4</text>
<text x="208" y="170.9">DI</text>
<text x="218.6" y="170.9">DO</text>
<text x="224.3" y="170">2</text>
<text x="242.1" y="170">4</text>
<text x="246.1" y="170.9">DI</text>
<text x="256.7" y="170.9">DO</text>
<text x="262.4" y="170">2</text>
<text x="280.2" y="170">4</text>
<text x="284.2" y="170.9">DI</text>
<text x="294.8" y="170.9">DO</text>
<text x="300.5" y="170">2</text>
<text x="339.9" y="170">4</text>
<text x="343.9" y="170.9">DI</text>
<text x="354.5" y="170.9">DO</text>
<text x="360.2" y="170">2</text>
<text x="31.3" y="175">3</text>
<text x="31.3" y="177.6">4</text>
<text x="34.8" y="175.9">IO36/S_VP</text>
<text x="34.8" y="178.5">IO39/S_VN</text>
<text x="71.9" y="178.5">IO14</text>
<text x="71.9" y="175.9">IO13</text>
<text x="77.8" y="177.6">12</text>
<text x="77.8" y="175">15</text>
<text x="121.6" y="175.9">+5V</text>
<text x="152.5" y="179.7">C2</text>
<text x="165.9" y="175">1</text>
<text x="165.9" y="177.6">3</text>
<text x="169.9" y="175.9">VDD</text>
<text x="169.9" y="178.5">VSS</text>
<text x="187.6" y="175.9">+5V</text>
<text x="190.6" y="179.7">C6</text>
<text x="204" y="175">1</text>
<text x="204" y="177.6">3</text>
<text x="208" y="175.9">VDD</text>
<text x="208" y="178.5">VSS</text>
<text x="225.7" y="175.9">+5V</text>
<text x="227.6" y="179.7">C10</text>
<text x="242.1" y="175">1</text>
<text x="242.1" y="177.6">3</text>
<text x="246.1" y="175.9">VDD</text>
<text x="246.1" y="178.5">VSS</text>
<text x="263.8" y="175.9">+5V</text>
<text x="265.7" y="179.7">C14</text>
<text x="280.2" y="175">1</text>
<text x="280.2" y="177.6">3</text>
<text x="284.2" y="175.9">VDD</text>
<text x="284.2" y="178.5">VSS</text>
<text x="323.5" y="175.9">+5V</text>
<text x="325.4" y="179.7">C18</text>
<text x="339.9" y="175">1</text>
<text x="339.9" y="177.6">3</text>
<text x="343.9" y="175.9">VDD</text>
<text x="343.9" y="178.5">VSS</text>
<text x="10.3" y="185.7">D</text>
<text x="30.8" y="182.7">18</text>
<text x="30.8" y="185.2">20</text>
<text x="34.8" y="183.6">IO11/SCS/CMD</text>
<text x="66.2" y="181">IO15/MTDO</text>
<text x="71.9" y="183.6">IO16</text>
<text x="77.8" y="180.1">23</text>
<text x="77.8" y="182.7">27</text>
<text x="77.8" y="185.2">28</text>
<text x="92.3" y="183.6">SB2</text>
<text x="152.1" y="182.3">0,1</text>
<text x="190.2" y="182.3">0,1</text>
<text x="228.3" y="182.3">0,1</text>
<text x="266.4" y="182.3">0,1</text>
<text x="326.1" y="182.3">0,1</text>
<text x="408.3" y="185.7">D</text>
<text x="30.8" y="187.7">21</text>
<text x="30.8" y="190.3">22</text>
<text x="34.8" y="186.1">IO6/SCK/CLK</text>
<text x="34.8" y="188.6">IO7/SDO/SD0</text>
<text x="34.8" y="191.2">IO8/SDI/SD1</text>
<text x="71.9" y="186.1">IO17</text>
<text x="71.9" y="188.6">IO18</text>
<text x="71.9" y="191.2">IO19</text>
<text x="77.8" y="187.7">30</text>
<text x="77.8" y="190.3">31</text>
<text x="91.7" y="186.1">MAIN</text>
<text x="98.7" y="188.6">+5V</text>
<text x="30.8" y="192.8">16</text>
<text x="30.8" y="195.4">17</text>
<text x="34.8" y="193.7">IO9/SHD/SD2</text>
<text x="34.8" y="196.3">IO10/SWP/SD3</text>
<text x="71.9" y="193.7">IO21</text>
<text x="71.9" y="196.3">IO22</text>
<text x="77.8" y="192.8">33</text>
<text x="77.8" y="195.4">36</text>
<text x="77.8" y="197.9">37</text>
<text x="92.3" y="195">SB3</text>
<text x="92.8" y="197.5">UP</text>
<text x="71.9" y="203.9">IO26</text>
<text x="71.9" y="198.8">IO23</text>
<text x="71.9" y="201.3">IO25</text>
<text x="77.8" y="203">10</text>
<text x="78.2" y="200.4">9</text>
<text x="22.5" y="209">+5V</text>
<text x="30.8" y="208.1">19</text>
<text x="31.3" y="205.5">1</text>
<text x="34.8" y="206.4">+3V3</text>
<text x="34.8" y="209">+5V</text>
<text x="71.9" y="206.4">IO27</text>
<text x="71.9" y="209">IO32</text>
<text x="77.8" y="205.5">11</text>
<text x="78.2" y="208.1">7</text>
<text x="91.2" y="209">DOWN</text>
<text x="92.3" y="206.4">SB4</text>
<text x="30.8" y="210.6">14</text>
<text x="30.8" y="213.1">32</text>
<text x="30.8" y="215.7">38</text>
<text x="34.8" y="211.5">GND</text>
<text x="34.8" y="214">GND</text>
<text x="71.9" y="214">IO34</text>
<text x="71.9" y="211.5">IO33</text>
<text x="78.2" y="213.1">5</text>
<text x="78.2" y="215.7">6</text>
<text x="78.2" y="210.6">8</text>
<text x="34.8" y="216.6">GND</text>
<text x="71.9" y="216.6">IO35</text>
<text x="10.4" y="235.7">E</text>
<text x="408.4" y="235.7">E</text>
<text x="10.4" y="285.7">F</text>
<text x="35" y="286.7">1</text>
<text x="85" y="286.7">2</text>
<text x="135" y="286.7">3</text>
<text x="185" y="286.7">4</text>
<text x="235" y="286.7">5</text>
<text x="285" y="286.7">6</text>
<text x="335" y="286.7">7</text>
<text x="385" y="286.7">8</text>
<text x="408.4" y="285.7">F</text>
</g>
</svg>
